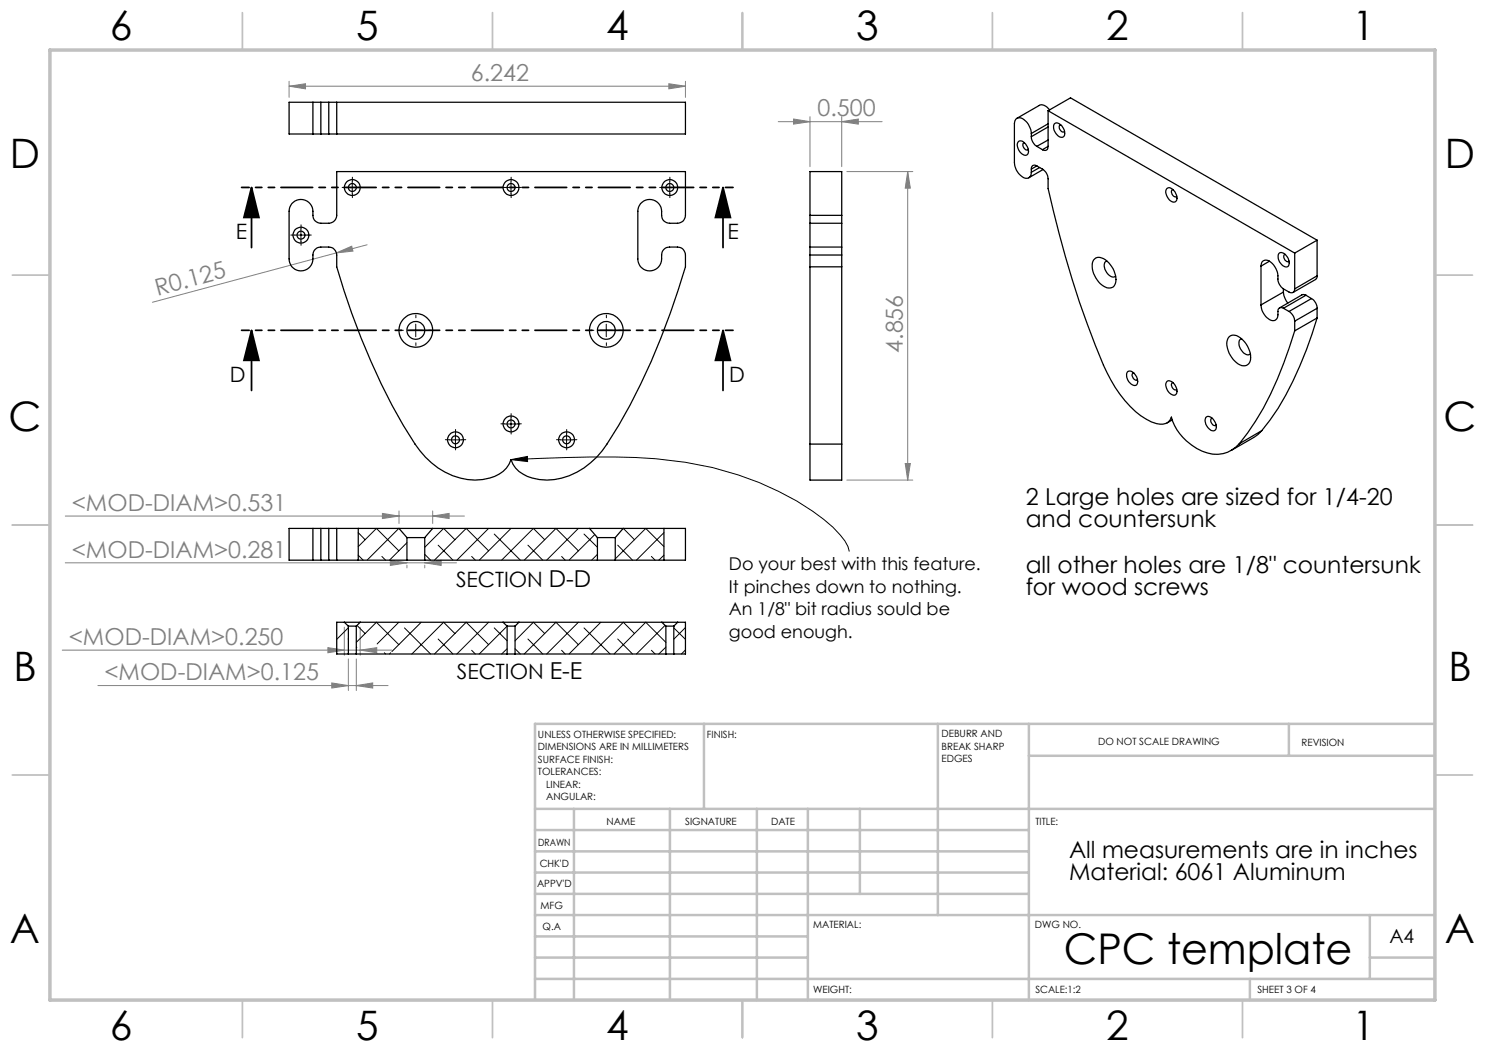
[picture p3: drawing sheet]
<svg xmlns="http://www.w3.org/2000/svg" width="297mm" height="210mm" viewBox="0 0 297 210" stroke-linecap="round" stroke-linejoin="round" font-family="sans-serif">
<g fill="none" stroke="#000" stroke-width=".2">
<path d="M69.2 37.5h2.5M70.4 36.3v2.5M101 37.5h2.5M102.2 36.3v2.5M132.7 37.5h2.5M133.9 36.3v2.5M58.9 47h2.6M60.2 45.8v2.5M81.9 66.1h2.5M83.1 64.8v2.5M120 66.1h2.5M121.2 64.8v2.5"/>
<path d="M89.9 88h2.5M91.1 86.7v2.5M101 84.8h2.5M102.2 91.9l3.3-.6v1zM102.2 91.9l5.9-.2a210.3 210.3 0 0 1 23.1 0 62 62 0 0 1 33.5 12.1 16.7 16.7 0 0 1 4.9 5.5l.3 1M102.2 83.5v2.5M112.1 88h2.5M113.3 86.7v2.5"/>
</g>
<path d="M50.3 37.5l1.5 6h-3zM50.3 37.5v12M144.6 37.5l1.5 6h-3zM144.6 37.5v12M50.3 66.1l1.5 6h-3zM50.3 66.1v12M144.6 66.1l1.5 6h-3zM144.6 66.1v12" fill="none" stroke="#000" stroke-width=".35"/>
<g fill="none" stroke="#808080" stroke-width=".2">
<path d="M57.8 17.2l3.3-.5v1.1zM57.8 16.3v3.2M57.8 17.2h79.3M133.8 16.7l3.3 .5-3.3 .6zM137.1 16.3v3.2M155.6 24.3h20.8M158.7 23.8l3.3 .5-3.3 .5zM162 23.3v10M168.3 24.3l3.4-.5v1zM168.3 23.3v10M169.4 34.3h13.2M181.5 34.3l.6 3.3h-1.1z"/>
<path d="M181.5 34.3v61.7M67.3 50.6l3-1.4 .3 1zM67.3 50.6l-36.8 9.9M73.4 49l-6.1 1.6M169.4 96h13.2M181 92.7h1.1l-.6 3.3zM13.1 112.6h78.2M13.1 103.2h79.8M76.5 102.7l3.3 .5-3.3 .5zM78.1 112.1l3.3 .5-3.3 .5zM79.8 102.2v2.5M81.4 113v.6"/>
<path d="M84.9 112.6l3.3-.5v1zM84.9 113v.6M86.5 103.2l3.3-.5v1zM86.5 102.2v2.5M12.5 130h65.9M19.6 137.1h58M65.6 129.5l3.3 .5-3.3 .6zM66.4 136.6l3.3 .5-3.3 .5zM68.9 125.4v5.6M69.7 131.8v6.3M71.3 137.1l3.2-.5v1zM71.3 131.8v6.3"/>
<path d="M72 130l3.4-.5v1.1zM72 125.4v5.6"/>
</g>
<g fill="none" stroke="#000" stroke-width=".2" stroke-dasharray="15.2 1.3 1.3 1.3">
<path d="M69.2 37.5h-.8M70.5 36.2v-.8M70.5 38.7v.8M71.7 37.5h.8M101 37.5h-.8M102.2 36.2v-.8M102.2 38.7v.8M103.5 37.5h.8M132.7 37.5h-.8M134 36.2v-.8M134 38.7v.8M135.2 37.5h.8"/>
<path d="M59 47h-.8M60.2 45.8v-.8M60.2 48.3v.8M61.5 47h.8M80.7 66.1h-.6M83.2 63.6v-.6M83.2 68.6v.5M85.7 66.1h.5M118.8 66.1h-.6M121.3 63.6v-.6M121.3 68.6v.5M123.8 66.1h.5"/>
<path d="M89.9 87.9h-.8M91.1 86.7v-.8M91.1 89.2v.8M92.4 87.9h.8M101 84.8h-.8M102.2 83.5v-.8M102.2 86v.8M103.5 84.8h.8M112.1 87.9h-.8M113.3 86.7v-.8M113.3 89.2v.8M114.6 87.9h.8"/>
</g>
<path d="M146.6 37.5h-98.3M146.6 66.1h-98.3" fill="none" stroke="#000" stroke-width=".35" stroke-dasharray="6.3 1.3 1.3 1.3 1.3 1.3" stroke-dashoffset="4.8"/>
<g fill="none" stroke="#c0c0c0" stroke-width=".35">
<path d="M48.5 2.5v7.5M98.5 2.5v7.5M148.5 2.5v7.5M198.5 2.5v7.5M248.5 2.5v7.5M2.5 55h7.5M287 55h7.5M2.5 105h7.5M287 105h7.5M2.5 155h7.5M287 155h7.5M48.5 200v7.5"/>
<path d="M98.5 200v7.5M148.5 200v7.5M198.5 200v7.5M248.5 200v7.5"/>
</g>
<g fill="none" stroke="#c0c0c0" stroke-width=".5">
<path d="M140.8 144.8v17M187.6 144.8v38.2M205.8 144.8v55.2M205.8 151.2h81.2M257.8 144.8v6.4M287 144.8h-180v55.2M107 161.8h180M107 178.8h98.8M107 174.5h98.8M107 170.3h98.8M107 166h98.8M114.8 161.8v38.2"/>
<path d="M134 161.8v38.2M151.4 161.8v38.2M161.6 161.8v38.2M172 161.8v17M107 195.8h180M107 191.5h54.6M107 187.3h54.6M107 183h180M250 195.8v4.2M274 191.5h13M274 183v12.8"/>
</g>
<path d="M10 10h277v190h-277z" fill="none" stroke="#c0c0c0" stroke-width=".7"/>
<g fill="#000">
<path d="M102.2 91.9l3.3-.6v1z"/>
<path d="M144.6 37.5l1.5 6h-3zM50.3 37.5l1.5 6h-3z"/>
<path d="M144.6 66.1l1.5 6h-3zM50.3 66.1l1.5 6h-3z"/>
</g>
<g fill="#808080">
<path d="M67.3 50.6l3-1.4 .3 1z"/>
<path d="M84.9 112.6l3.3-.5v1zM78.1 112.1l3.3 .5-3.3 .5zM71.3 137.1l3.2-.5v1zM66.4 136.6l3.3 .5-3.3 .5z"/>
<path d="M158.7 23.8l3.3 .5-3.3 .5zM168.3 24.3l3.4-.5v1zM76.5 102.7l3.3 .5-3.3 .5zM86.5 103.2l3.3-.5v1z"/>
<path d="M57.8 17.2l3.3-.5v1.1zM133.8 16.7l3.3 .5-3.3 .6z"/>
<path d="M181.5 34.3l.6 3.3h-1.1zM181 92.7h1.1l-.6 3.3z"/>
<path d="M65.6 129.5l3.3 .5-3.3 .6zM72 130l3.4-.5v1.1z"/>
</g>
<g fill="none" stroke="#000" stroke-width=".25">
<path d="M62.6 20.5h-4.8v6.3h4.8M62.6 26.8h1.6M62.6 20.5h1.6M62.6 20.5v6.3M64.2 26.8h1.6M64.2 20.5h1.6M64.2 20.5v6.3M65.8 26.8h1.5M65.8 20.5h1.5M65.8 20.5v6.3M67.3 20.5h69.8v6.3h-69.8M67.3 20.5v6.3"/>
<path d="M203.6 28.4l.2-.2a1.46 1.46 0 0 1 1.7 1.1 1.05 1.05 0 0 1-.4 1.8 2.07 2.07 0 0 1-1.5-2.7zM204.9 28.6a.63 .63 0 0 0-.4 .5 .63 .63 0 0 0 .4 .6l.5 .3 .2-.2M206.3 26.7a3.2 3.2 0 0 0-2.6-3.1 1.07 1.07 0 0 0-.8 1.2v7.7a3.2 3.2 0 0 0 2.5 3.2l.6-.4 .3-.8M206.3 27.3a2.37 2.37 0 0 0 1.1 2M206.3 26.7v.6M206.3 33.8v.7M207.4 33.2l1.1 .6a2.42 2.42 0 0 1 1.1 2v1.9a196.2 196.2 0 0 0 11.8 36.8 21.7 21.7 0 0 0 7.8 9.3 4.9 4.9 0 0 0 4 .9l.8-.7 .3-.6a10.5 10.5 0 0 0 9.3 7.5 5.9 5.9 0 0 0 4.3-2.1M207.4 33.2a.66 .66 0 0 0-.8-.1 .66 .66 0 0 0-.3 .7M207.4 29.3l1.1 .6M207.4 33.2l-1.1 .6M207.9 33.5l-1.6 1M208.6 33.9l-2.8 1.7"/>
<path d="M209.6 29.3a.69 .69 0 0 1-.3 .7 .69 .69 0 0 1-.8-.1M209.6 22.1v7.2M209.6 22.1l49.3 28.5M209.6 22.1l4.5-2.5 49.3 28.4M209.6 29.3l-1.1 .6M209.6 24.8l-3.3 1.9M209.6 28l-2.2 1.3M209.6 25.4l-3.3 1.9M209.9 22a1.91 1.91 0 0 0-2-.9l-4.5 2.6M210.9 24.8a1.16 1.16 0 0 1 1.6 .7 1.41 1.41 0 0 1 0 1.9 1.99 1.99 0 0 1-1.8-2.1zM212.2 25a.79 .79 0 0 0-.4 .8 .79 .79 0 0 0 .6 .6l.5-.1M233.5 37.6a1.58 1.58 0 0 1 1.8 1.4 .81 .81 0 0 1 0 1.1 .81 .81 0 0 1-.9 .2 2.11 2.11 0 0 1-1.1-2.5z"/>
<path d="M234.6 38a.79 .79 0 0 0-.3 .7 .79 .79 0 0 0 .6 .6l.2 .1 .2-.2M58.3 40.7a2.48 2.48 0 0 1 3.1-.5 2.48 2.48 0 0 1 1.2 2.9 1.57 1.57 0 0 0 1.6 1.6h1.6a1.63 1.63 0 0 0 1.5-1.6v-8.8h69.8v8.8a1.57 1.57 0 0 1-1.6 1.6h-1.6a1.57 1.57 0 0 1-1.6-1.6 2.48 2.48 0 0 0-1.2-2.9 2.48 2.48 0 0 0-3 .5l-.4 .7-.1 .9v9.5a2.38 2.38 0 0 0 2.3 2.4 2.38 2.38 0 0 0 2.4-2.4 1.76 1.76 0 0 1 1.6-2.4h1.6a1.57 1.57 0 0 1 1.6 1.6v2.4a135 135 0 0 1-15.7 35.4 14.4 14.4 0 0 1-13.5 7.1 7 7 0 0 1-5.3-3.1l-.4-.9a5.7 5.7 0 0 1-4.2 3.7 13.5 13.5 0 0 1-14-5.4 106.4 106.4 0 0 1-11.8-22.6l-1.9-5-3-9.2v-2.4a1.63 1.63 0 0 0-1.5-1.6h-1.6a1.57 1.57 0 0 0-1.6 1.6 2.48 2.48 0 0 1-1.2 2.9 2.48 2.48 0 0 1-3.1-.6l-.3-.7-.2-.8v-9.5l.2-.9zM162 49.4v1.6M162 43.1v1.6M162 53.4v35.4M162 44.7h6.3M162 49.4h6.3M162 43.1v-8.8h6.3v8.8M162 51h6.3M162 44.7v4.7M162 51v2.4M162 43.1h6.3"/>
<path d="M162 53.4h6.3M168.3 49.4v1.6M168.3 43.1v1.6M168.3 53.4v35.4M168.3 44.7v4.7M168.3 51v2.4M218.9 51.8a1.85 1.85 0 0 1 2.5 .4 4.6 4.6 0 0 1 1.6 4.8 1.47 1.47 0 0 1-2.3 .2 4.9 4.9 0 0 1-2.1-4.9zM221.4 52.2a1.14 1.14 0 0 0-.4 1.7 1.93 1.93 0 0 0 2 1.4l.1-.1M252.2 53.2a1.09 1.09 0 0 1 .7-1.1 1.09 1.09 0 0 1 1.3 .3 4.1 4.1 0 0 1 1.4 3.7l.3 .8 .8 .9M252.2 53.2v7.8M253.9 52.2l-1.7 1M255.8 50.7a1.16 1.16 0 0 1 1.7 .7 1.41 1.41 0 0 1 0 2 1.99 1.99 0 0 1-1.7-2.7z"/>
<path d="M256.7 57.8l1.1 .6a.69 .69 0 0 0 .8 .1 .69 .69 0 0 0 .3-.7M256.7 58.4l.2 1.1 .7 1.1M256.7 58.4l-4.5 2.6M256.7 57.8v.6M257.1 50.9a.64 .64 0 0 0-.1 1.1l.5 .3 .3-.1M258.9 50.6v7.2M261.2 59l-.5-.1-.3 .1-4.5 2.6M261.2 59l-4.5 2.7M261.2 59l1.1 .7M262.3 59.7a2.29 2.29 0 0 1 1.1 2M262.3 59.7l-4.5 2.6M263.4 55.2l-.1 .4-.2 .3-4.5 2.6"/>
<path d="M263.4 48l-4.5 2.6M263.4 48v7.2M263.4 55.2l-4.5 2.6M225.6 74.3a1.8 1.8 0 0 1 1.9 2 .72 .72 0 0 1-.4 .8 .72 .72 0 0 1-.9-.3 1.86 1.86 0 0 1-.6-2.5zM226.8 74.6h-.1a.87 .87 0 0 0-.2 .9 .87 .87 0 0 0 .8 .6l.2-.2M233.5 76.2a1.74 1.74 0 0 1 1.9 1.8 .76 .76 0 0 1-.3 .9 .76 .76 0 0 1-1-.1 1.86 1.86 0 0 1-.6-2.6zM234.6 76.5a.82 .82 0 0 0-.2 1 .82 .82 0 0 0 .9 .4v-.1M245.9 67.3a1.89 1.89 0 0 1 2.5 .5 4.5 4.5 0 0 1 1.5 4.7 1.58 1.58 0 0 1-2.6 .1 4.8 4.8 0 0 1-1.8-4.8zM248.3 67.7a1.13 1.13 0 0 0-.4 1.7 1.86 1.86 0 0 0 2 1.5l.2-.1M252.2 61a3.2 3.2 0 0 0 2.5 3.1l.6-.3 .3-.8a1.24 1.24 0 0 1 .3-1.4l.4-.1 .4 .2M256.7 61.7l1.1 .6M257.8 62.3a2.42 2.42 0 0 1 1.1 1.9"/>
<path d="M258.9 66.2a70.6 70.6 0 0 1-9.4 20.4l-1.6 2.2M258.9 64.2v2M263.4 63.6a71.7 71.7 0 0 1-9.4 20.4l-1.7 2.1M263.4 61.7v1.9M263.4 61.7l-4.5 2.5M263.4 63.6l-4.5 2.6M162 88.8v7.2h6.3v-7.2M162 88.8h6.3M234.5 84l-1.1 .6M241.2 83.5a1.15 1.15 0 0 1 1.7 .7 1.33 1.33 0 0 1 0 1.9 1.99 1.99 0 0 1-1.9-2.1zM242.5 83.7a.63 .63 0 0 0-.4 .5 .63 .63 0 0 0 .3 .6l.5 .3 .3-.1M252.3 86.1l-1.4 1.3-4.7 2.7"/>
<path d="M252.3 86.1l-4.4 2.7M62.6 105.7h-4.8v6.3h4.8M62.6 105.7h1.6M62.6 112h1.6M62.6 105.7v6.3M64.2 105.7v6.3M64.2 105.7h1.6M64.2 112h1.6M65.8 105.7h1.5M65.8 112h1.5M65.8 105.7v6.3M67.3 105.7h4.3"/>
<path d="M67.3 112h4.3M67.3 105.7v6.3M71.6 105.7v6.3M71.6 105.7h8.2M71.6 112h9.8M79.8 105.7h6.7M79.8 105.7l1.6 1.8M81.4 107.5h3.5M81.4 112h3.5M81.4 107.5v4.5M84.9 107.5v4.5M84.9 112h34.6"/>
<path d="M86.5 105.7h31.4M86.5 105.7l-1.6 1.8M117.9 105.7h6.7M117.9 105.7l1.6 1.8M119.5 107.5h3.5M119.5 112h3.5M119.5 107.5v4.5M123 107.5v4.5M123 112h9.8M124.6 105.7l-1.6 1.8M124.6 105.7h8.2M132.8 105.7h4.3v6.3h-4.3"/>
<path d="M132.8 105.7v6.3M68.9 124.5h3.1M68.9 124.5h-1.6v6.3h2.4M68.9 124.5l.8 .7M69.7 125.2h1.6M69.7 130.8h1.6M69.7 125.2v5.6M71.3 130.8h30.1M71.3 125.2v5.6M72 124.5h28.6M72 124.5l-.7 .7M100.6 124.5h3.2"/>
<path d="M100.6 124.5l.8 .7M101.4 125.2h1.6M101.4 130.8h1.6M101.4 125.2v5.6M103 130.8h30.2M103 125.2v5.6M103.8 124.5h28.6M103.8 124.5l-.8 .7M132.4 124.5h3.1M132.4 124.5l.8 .7M133.2 130.8h1.6M133.2 125.2h1.6"/>
<path d="M133.2 125.2v5.6M134.8 125.2v5.6M135.5 124.5h1.6v6.3h-2.3M135.5 124.5l-.7 .7"/>
<circle cx="70.5" cy="37.5" r="1.58"/>
<circle cx="70.5" cy="37.5" r=".8"/>
<circle cx="102.2" cy="37.5" r="1.58"/>
<circle cx="102.2" cy="37.5" r=".8"/>
<circle cx="134" cy="37.5" r="1.58"/>
<circle cx="134" cy="37.5" r=".8"/>
<circle cx="60.2" cy="47" r="1.58"/>
<circle cx="60.2" cy="47" r=".8"/>
<circle cx="83.2" cy="66.1" r="3.4"/>
<circle cx="83.2" cy="66.1" r="1.78"/>
<circle cx="121.3" cy="66.1" r="3.4"/>
<circle cx="121.3" cy="66.1" r="1.78"/>
<circle cx="91.1" cy="88" r="1.58"/>
<circle cx="91.1" cy="88" r=".8"/>
<circle cx="102.2" cy="84.8" r="1.58"/>
<circle cx="102.2" cy="84.8" r=".8"/>
<circle cx="113.3" cy="88" r="1.58"/>
<circle cx="113.3" cy="88" r=".8"/>
</g>
<g fill="none" stroke="#000" stroke-width=".2">
<path d="M71.6 109.3l3.7-3.6 4.5 4.5M71.6 111l1 1M71.6 106.5l1.4 1.4M76.4 111.3l.7 .7M79.8 105.7l-6.4 6.3M81.4 108.5l-3.5 3.5M84.9 110.9l1.2 1.1M87.6 109l3 3M91 107.9l-2.3-2.2-3.8 3.8M94.3 111.3l.8 .7M97.7 110.2l-4.5-4.5-6.3 6.3M97.7 105.7l-6.3 6.3"/>
<path d="M98.8 106.8l5.3 5.2M102.2 105.7l-6.4 6.3M105.6 109l2.9 3M108.9 107.9l-2.2-2.2-6.4 6.3M112.3 111.3l.7 .7M115.7 110.2l-4.5-4.5-6.4 6.3M115.7 105.7l-6.4 6.3M116.8 106.8l2.7 2.7M119 106.9l-5.2 5.1M119.5 110.9l-1.2 1.1M123.5 109l3 3M124.4 105.9l.3-.2 2.2 2.2"/>
<path d="M130.3 111.3l.7 .7M132.8 109.3l-3.6-3.6-6.2 6.1M132.8 106.5l-5.5 5.5M132.8 111l-1 1M69.6 127.8h.1M69.7 125.5l-2.4 2.4M71.3 128.5l4-4 4.5 4.4M71.3 129.4l.1 .1M71.4 125.1l1.6 1.6M76.9 130.6l.2 .2M78.1 130.6l-.2 .2M79.8 124.5l-4.4 4.3"/>
<path d="M80.9 125.6l5.2 5.2M84.2 124.5l-5.8 5.8M87.6 127.8l3 3M91 126.7l-2.3-2.2-6.3 6.3M94.3 130.1l.8 .7M97.7 128.9l-4.5-4.4-6.3 6.3M97.7 124.5l-6.3 6.3M98.8 125.6l2.6 2.6M101.4 125.2l-5.6 5.6M101.4 129.7l-1.1 1.1M103 129.7l1.1 1.1M105.6 127.8l2.9 3"/>
<path d="M108.9 126.7l-2.2-2.2-3.7 3.7M112.3 130.1l.7 .7M115.7 128.9l-4.5-4.4-6.4 6.3M115.7 124.5l-6.4 6.3M116.8 125.6l5.2 5.2M120.2 124.5l-6.4 6.3M123.5 127.8l3 3M126.9 126.7l-2.2-2.2-6.4 6.3M130.3 130.1l.7 .7M133 125.1l-5.7 5.7M133.2 128.5l-4-4-6.4 6.3M133.2 129.4l-1.4 1.4"/>
<path d="M134.8 125.6l2.3 2.3M137.1 125.5l-2.3 2.3M137.1 130l-.8 .8"/>
</g>
<text font-size="8.5" x="212.8" y="192.7">CPC template</text>
<g font-size="8.1">
<text x="22" y="8">6</text>
<text x="71.2" y="8">5</text>
<text x="121.2" y="8">4</text>
<text x="171.3" y="8">3</text>
<text x="221.3" y="8">2</text>
<text x="270.5" y="8">1</text>
<text x="2" y="33.6">D</text>
<text x="289" y="33.6">D</text>
<text x="1.7" y="86.1">C</text>
<text x="288.7" y="86.1">C</text>
<text x="2.7" y="136.1">B</text>
<text x="289.7" y="136.1">B</text>
<text x="2" y="188.6">A</text>
<text x="289" y="188.6">A</text>
<text x="22" y="208">6</text>
<text x="71.2" y="208">5</text>
<text x="121.2" y="208">4</text>
<text x="171.3" y="208">3</text>
<text x="221.3" y="208">2</text>
<text x="270.5" y="208">1</text>
</g>
<g font-size="4.7" fill="#808080">
<text x="94.2" y="16.2">6.242</text>
<text x="163.5" y="23.3">0.500</text>
<text x="31.5" y="59.1" transform="rotate(-15 31.5 59.1)">R0.125</text>
<text x="180.6" y="70.6" transform="rotate(-90 180.6 70.6)">4.856</text>
<text x="14.4" y="102.2">&lt;MOD-DIAM&gt;0.531</text>
<text x="14.4" y="111.5">&lt;MOD-DIAM&gt;0.281</text>
<text x="13.8" y="129">&lt;MOD-DIAM&gt;0.250</text>
<text x="20.9" y="136.1">&lt;MOD-DIAM&gt;0.125</text>
</g>
<g font-size="4.7">
<text x="205.1" y="101">2 Large holes are sized for 1/4-20</text>
<text x="205.1" y="105.5">and countersunk</text>
<text x="205.1" y="114.5">all other holes are 1/8&quot; countersunk</text>
<text x="205.1" y="119.1">for wood screws</text>
<text x="213.8" y="171.5">All measurements are in inches</text>
<text x="213.8" y="176.1">Material: 6061 Aluminum</text>
</g>
<g font-size="4.2">
<text x="47.2" y="47.7">E</text>
<text x="145.5" y="47.7">E</text>
<text x="46" y="76.3">D</text>
<text x="145.9" y="76.3">D</text>
<text x="91.2" y="117.4">SECTION D-D</text>
<text x="91.4" y="135.8">SECTION E-E</text>
</g>
<text font-size="3.9" x="277.9" y="188.5">A4</text>
<g font-size="3.5">
<text x="145.8" y="114">Do your best with this feature.</text>
<text x="145.8" y="118.5">It pinches down to nothing.</text>
<text x="145.8" y="123.1">An 1/8&quot; bit radius sould be</text>
<text x="145.8" y="127.6">good enough.</text>
</g>
<g font-size="2">
<text x="107.6" y="147.6">UNLESS OTHERWISE SPECIFIED:</text>
<text x="141.4" y="147.6">FINISH:</text>
<text x="188.3" y="147.5">DEBURR AND</text>
<text x="188.3" y="150">BREAK SHARP</text>
<text x="219.6" y="149">DO NOT SCALE DRAWING</text>
<text x="260.3" y="149.2">REVISION</text>
<text x="107.6" y="150.1">DIMENSIONS ARE IN MILLIMETERS</text>
<text x="107.6" y="152.6">SURFACE FINISH:</text>
<text x="107.6" y="155.1">TOLERANCES:</text>
<text x="188.3" y="152.5">EDGES</text>
<text x="109.2" y="157.6">LINEAR:</text>
<text x="109.2" y="160.1">ANGULAR:</text>
<text x="121.3" y="165">NAME</text>
<text x="137" y="164.9">SIGNATURE</text>
<text x="154.2" y="164.9">DATE</text>
<text x="207.1" y="164.9">TITLE:</text>
<text x="107.6" y="169.1">DRAWN</text>
<text x="107.9" y="173.3">CHK'D</text>
<text x="107.4" y="177.4">APPV'D</text>
<text x="108.1" y="181.8">MFG</text>
<text x="108.5" y="186">Q.A</text>
<text x="162.6" y="185.5">MATERIAL:</text>
<text x="207" y="185.5">DWG NO.</text>
<text x="162.6" y="198.5">WEIGHT:</text>
<text x="207.1" y="198.6">SCALE:1:2</text>
<text x="251.5" y="198.6">SHEET 3 OF 4</text>
</g>
</svg>
